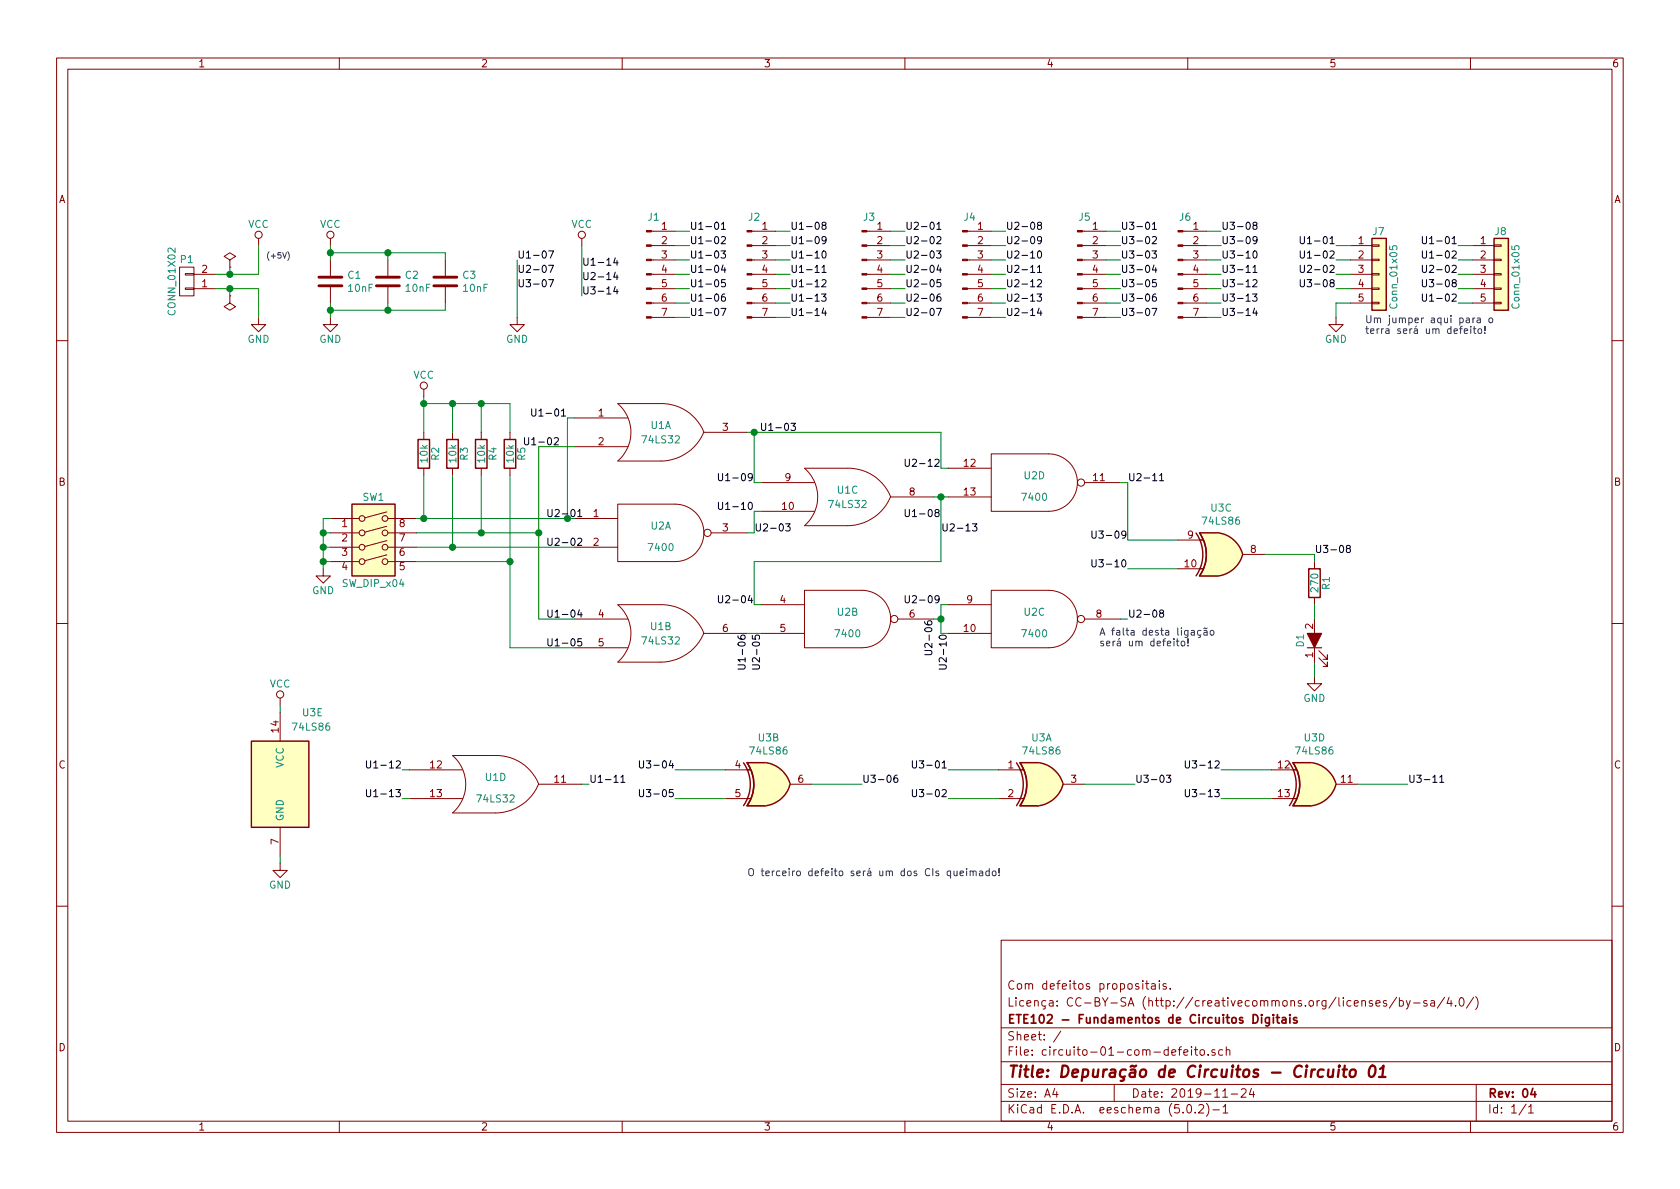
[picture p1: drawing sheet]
<svg xmlns="http://www.w3.org/2000/svg" width="297mm" height="210mm" viewBox="0 0 297 210" stroke-linecap="round" stroke-linejoin="round" font-family="sans-serif">
<g fill="none" stroke="#840000" stroke-width=".18">
<path d="M10 10.3h277v189.9h-277zM12 12.2h273v186.1h-273zM60 10.3v1.9M110 10.3v1.9M160 10.3v1.9M210 10.3v1.9M260 10.3v1.9M31.7 47.2h2.6v5.1h-2.6zM32.8 48.4h1.5v.2h-1.5zM32.8 50.9h1.5v.3h-1.5zM34.3 51h3.8M34.3 48.5h3.8"/>
<path d="M40.6 46l1.1-.7-1.1-.6-1 .6 1 .7v1.2M40.6 47.2h.1M40.6 52.3v1.3l1.1 .6-1.1 .7-1-.7 1-.6M40.6 52.3h.1M45.7 56.1v1.3h1.3l-1.3 1.3-1.3-1.3h1.3M45.7 42.2v1.2M58.4 56.1v1.3h1.3l-1.3 1.3-1.3-1.3h1.3M58.4 42.2v1.2M58.4 46v2.8M58.4 50.8v2.8M68.6 46v2.8M68.6 50.8v2.8"/>
<path d="M78.7 46v2.8M78.7 50.8v2.8M91.4 56.1v1.3h1.3l-1.3 1.3-1.2-1.3h1.2M102.9 42.2v1.2M115.2 51h4.2M115.2 48.5h4.2M115.2 56.1h4.2M115.2 53.6h4.2M115.2 46h4.2M115.2 43.4h4.2M115.2 40.9h4.2M132.9 51h4.3"/>
<path d="M132.9 48.5h4.3M132.9 56.1h4.3M132.9 53.6h4.3M132.9 46h4.3M132.9 43.4h4.3M132.9 40.9h4.3M153.3 51h4.2M153.3 48.5h4.2M153.3 56.1h4.2M153.3 53.6h4.2M153.3 46h4.2M153.3 43.4h4.2"/>
<path d="M153.3 40.9h4.2M171 51h4.3M171 48.5h4.3M171 56.1h4.3M171 53.6h4.3M171 46h4.3M171 43.4h4.3M171 40.9h4.3M191.4 51h4.2M191.4 48.5h4.2M191.4 56.1h4.2M191.4 53.6h4.2"/>
<path d="M191.4 46h4.2M191.4 43.4h4.2M191.4 40.9h4.2M209.1 51h4.3M209.1 48.5h4.3M209.1 56.1h4.3M209.1 53.6h4.3M209.1 46h4.3M209.1 43.4h4.3M209.1 40.9h4.3M236.2 56.1v1.3h1.3l-1.3 1.3-1.3-1.3h1.3M238.8 51h3.8"/>
<path d="M238.8 48.5h3.8M238.8 53.6h3.8M238.8 46h3.8M238.8 43.4h3.8M242.6 53.5h1.2v.2h-1.2zM242.6 50.9h1.2v.3h-1.2zM242.6 48.4h1.2v.2h-1.2zM242.6 45.8h1.2v.3h-1.2zM242.6 43.3h1.2v.3h-1.2zM260.3 51h3.9M260.3 48.5h3.9M260.3 53.6h3.9"/>
<path d="M260.3 46h3.9M260.3 43.4h3.9M264.2 53.5h1.2v.2h-1.2zM264.2 50.9h1.2v.3h-1.2zM264.2 48.4h1.2v.2h-1.2zM264.2 45.8h1.2v.3h-1.2zM264.2 43.3h1.2v.3h-1.2zM10 60.2h2M74.9 68.8v1.3M74.9 76.4v1.3M80 76.4v1.3M85.1 76.4v1.3"/>
<path d="M90.2 76.4v1.3M101.6 73.9h9.4M101.6 79h9.4M116.8 71.4h-7.6a6.7 6.7 0 0 1 0 10.1h7.6a8.3 8.3 0 0 0 7.6-5.1M116.9 71.4a8 8 0 0 1 7.6 5h7.6M285 60.2h2M58.4 91.7h5.1M58.4 96.8h5.1M58.4 94.2h5.1M58.4 99.3h5.1M68.4 98.1l-3.9 1.1M68.4 95.6l-3.9 1"/>
<path d="M68.4 93.1l-3.9 1M68.4 90.5l-3.9 1.1M68.6 91.7h5.1M68.6 96.8h5.1M68.6 94.2h5.1M68.6 99.3h5.1M74.9 82.8v1.3M80 82.8v1.3M85.1 82.8v1.3M90.2 82.8v1.3M101.6 91.7h7.6M101.6 96.8h7.6"/>
<path d="M109.2 89.1h10.2a5.1 5.1 0 0 1 5.1 5.1 5.1 5.1 0 0 1-5.1 5.1h-10.2zM125.7 94.2h6.4M134.6 85.3h9.4M134.6 90.4h9.4M142.2 82.8h7.7M142.3 82.8a6.7 6.7 0 0 1 0 10.1M149.9 82.8a8 8 0 0 1 7.6 5.1h7.6M157.5 87.9a8.3 8.3 0 0 1-7.6 5.1h-7.7M167.6 82.8h7.7M167.6 87.9h7.7M175.3 80.3h10.1a5.1 5.1 0 0 1 5.1 5 5.1 5.1 0 0 1-5.1 5.1h-10.1zM191.8 85.3h6.3"/>
<path d="M208.3 95.5h4.4M219.7 98h3.8M232.4 99.3v1.3M10 110.3h2M57.1 100.6v1.2h1.3l-1.3 1.3-1.2-1.3h1.2M101.6 109.5h9.4M101.6 114.5h9.4M109.2 106.9h7.6M109.2 107a6.7 6.7 0 0 1 0 10.1M116.9 106.9a8 8 0 0 1 7.6 5.1h7.6M124.4 112a8.3 8.3 0 0 1-7.6 5.1h-7.6M134.6 112h7.6"/>
<path d="M134.6 106.9h7.6M142.2 104.4h10.2a5.1 5.1 0 0 1 5.1 5.1 5.1 5.1 0 0 1-5.1 5h-10.2zM158.7 109.5h6.4M167.6 112h7.7M167.6 106.9h7.7M175.3 104.4h10.1a5.1 5.1 0 0 1 5.1 5.1 5.1 5.1 0 0 1-5.1 5h-10.1zM191.8 109.5h6.3M208.3 100.6h4.4M232.4 119.6v1.3h1.3l-1.3 1.3-1.3-1.3h1.3M232.4 105.7v1.2M232.4 109.5v7.6M233.2 116.3l1.5 1.6v-.8v.8h-.8"/>
<path d="M233.2 115.1l1.5 1.5v-.8v.8h-.8M285 110.3h2M49.5 123.4v1.3M49.5 126v5.1M72.4 136.1h9.4M80 133.6h7.6M80 133.6a6.7 6.7 0 0 1 0 10.1M87.7 133.6a8 8 0 0 1 7.5 5.1h7.7M95.2 138.7a8.3 8.3 0 0 1-7.6 5.1h-7.6M128.3 136.1h4.4M139.7 138.7h3.8M176.5 136.1h4.5"/>
<path d="M188 138.7h3.8M224.8 136.1h4.4M236.2 138.7h3.8M49.5 152.6v1.3h1.3l-1.3 1.3-1.2-1.3h1.2M49.5 146.3v5.1M72.4 141.2h9.4M128.3 141.2h4.4M176.5 141.2h4.5M224.8 141.2h4.4M10 160.2h2M177 166.3h108v32h-108zM202.1 173.4v.2"/>
<path d="M202.5 173.9h.6M202.8 173.4v1.3l.3 .2M203.6 174h.6l.1 .9M204.3 174.3l-.5 .1-.2 .2v.2l.2 .1 .5-.1M205 173.4v.2M205 173.9v1M206.2 174l-.4-.1-.2 .2 .1 .3 .5 .1v.3h-.6M206.9 174.8v.1M242.6 177l-.3-.1-.2 .2v.3l.5 .1v.3h-.5M243.3 177.4l.7-.1-.1-.3-.4-.1-.2 .2 .1 .7h.5M245.1 177l-.3-.1-.2 .2 .1 .3 .4 .1v.3h-.5M246.9 176.3l-1.3 2"/>
<path d="M247.4 177l.5-.1 .2 .3v.6l-.2 .1-.5-.1M247.4 176.4v1.5M248.6 176.9l.4 1M249.4 176.9l-.5 1.4-.3 .1M249.9 177.4h1.2M252.3 177l-.4-.1-.2 .2 .1 .3 .5 .1v.3h-.6M253 177h.6v.9M253.6 177.3l-.5 .1a.29 .29 0 0 0-.2 .2 .29 .29 0 0 0 .2 .3l.5-.1M255.4 176.3l-1.3 2M256.2 176.3l-.3 1.1h.9M256.6 176.9v1M257.4 177.8v.1"/>
<path d="M258.1 176.6l.2-.2a.8 .8 0 0 1 .6 .8 .8 .8 0 0 1-.6 .7l-.2-.1-.1-.4zM260.6 176.3l-1.3 2M260.9 176.2a1.71 1.71 0 0 1 0 2.3M285 160.2h2M60 198.3v1.9M110 198.3v1.9M160 198.3v1.9M177 194.8h108M177 191.8h108M177 187.8h108M177 181.8h108M186.5 192.5l-.4 1h1"/>
<path d="M186.8 193v1M187.6 182.3l-1.3 2M197 191.8v3M208.3 185.6h.6M208.9 185.1l-.4 .2v1.3M209.3 186.1l.7-.1v-.3l-.5-.1-.2 .2 .1 .7h.6M210 195.5l.3-.2a.94 .94 0 0 1 0 1.5 .82 .82 0 0 1-.3-1.3zM210 198.3v1.9M210.7 185.1v.2M210.7 185.6v1M211.2 185.6h.6M211.3 196.7v.1"/>
<path d="M211.4 185.1v1.3l.4 .2M212 195.5l.2-.2h.3l.3 .5-.9 1h.9M212.2 185.7l.3-.1 .4 .1v.8l-.2 .1-.5-.1zM213.3 195.1a1.71 1.71 0 0 1 0 2.3M213.6 186.5v.1M214.5 196.3h1.1M214.8 185.7l-.3-.1-.3 .2 .1 .2 .5 .2v.3h-.6M216.2 185.7l-.5-.1-.2 .3 .1 .6h.6M216.2 194h.8M216.3 195.8l.4-.5v1.5M216.3 196.8h.8M216.8 185.7l.2-.1 .4 .1v.9"/>
<path d="M216.8 185.1v1.5M217.7 193.5h1.1M219.5 192.7l.2-.2h.3l.3 .2v.3v.2l-.9 .8h.9M221.3 192.5l-.4 1h.9M221.6 193v1M260 198.3v1.9M261 191.8v6.5M269.8 195.2l-1.2 2M270.3 195.8l.4-.5v1.5M270.3 196.8h.8"/>
<circle cx="45.7" cy="41.5" r=".63"/>
<circle cx="58.4" cy="41.5" r=".63"/>
<circle cx="102.9" cy="41.5" r=".63"/>
<circle cx="74.9" cy="68.2" r=".63"/>
<circle cx="64" cy="99.3" r=".51"/>
<circle cx="64" cy="96.8" r=".51"/>
<circle cx="64" cy="91.7" r=".51"/>
<circle cx="64" cy="94.2" r=".51"/>
<circle cx="68.1" cy="91.7" r=".51"/>
<circle cx="68.1" cy="94.2" r=".51"/>
<circle cx="68.1" cy="96.8" r=".51"/>
<circle cx="68.1" cy="99.3" r=".51"/>
<circle cx="125.1" cy="94.2" r=".63"/>
<circle cx="191.1" cy="85.3" r=".63"/>
<circle cx="158.1" cy="109.5" r=".63"/>
<circle cx="191.1" cy="109.5" r=".63"/>
<circle cx="49.5" cy="122.8" r=".63"/>
</g>
<g fill="none" stroke="#840000" stroke-width=".3">
<path d="M223.1 179.4v.2M223.1 179.9v1M224.4 179.9v1.2l-.2 .3h-.4M225.1 179.4v.2M225.1 179.9v1M225.7 179.9h.5M225.9 179.4v1.3l.3 .2M228.1 179.4v.2M228.1 179.9v1M224.4 180l-.4-.1-.3 .3 .2 .6h.5M226.7 180h.6l.1 .9M227.4 180.3l-.6 .1a.29 .29 0 0 0-.2 .2 .29 .29 0 0 0 .2 .3l.6-.1"/>
<path d="M229.3 180a.37 .37 0 0 0-.6 .1l.1 .3 .5 .1 .1 .1-.3 .3-.4-.1M271 192.5l-.3 1h.9M271.4 193v1"/>
</g>
<path d="M234.9 189.1l-.1 1.2a.56 .56 0 0 0 .8 0M235.8 189.1l-.2 1.3M236.7 189.1l-.1 1.3M236.8 188.4v.2M237.4 189.1h.8M237.8 188.4l-.3 1.8 .1 .1 .4 .1M238.8 189.3a.51 .51 0 0 1 .5-.2 .51 .51 0 0 1 .4 .4l-.1 .6a.54 .54 0 0 1-.5 .4 .54 .54 0 0 1-.5-.4zM242.3 188.6a.45 .45 0 0 1 .5-.2 .45 .45 0 0 1 .4 .4 1.15 1.15 0 0 1-.8 1.6l-.2-.1a1.55 1.55 0 0 1 .1-1.7zM243.8 190.4h1.2M244 189l.6-.6-.2 2" fill="none" stroke="#840000" stroke-width=".41"/>
<g fill="none" stroke="#840000" stroke-width=".25">
<path d="M242.6 42.2h2.5v12.7h-2.5zM264.2 42.2h2.5v12.7h-2.5zM73.9 77.7h2v5.1h-2zM79 77.7h2v5.1h-2zM84.1 77.7h2v5.1h-2zM89.2 77.7h2v5.1h-2zM62.2 89.1h7.6v12.7h-7.6zM211.5 94.3a6.6 6.6 0 0 1 0 7.5M212.1 94.2h3.2h-3.2a6.6 6.6 0 0 1 0 7.6h3.2h-3.2M212.1 94.3a6.6 6.6 0 0 1 0 7.5M215.3 94.2a5.2 5.2 0 0 1 4.4 3.8M219.7 98.1a5.2 5.2 0 0 1-4.4 3.8"/>
<path d="M231.4 100.6h2v5.1h-2zM44.4 131.1h10.2v15.2h-10.2zM131.5 134.9a6.6 6.6 0 0 1 0 7.6M132.1 134.9h3.2M132.1 134.9a6.6 6.6 0 0 1 0 7.6M135.3 134.8a5.2 5.2 0 0 1 4.4 3.9M135.3 134.9h-3.2a6.6 6.6 0 0 1 0 7.6h3.2M139.7 138.7a5.2 5.2 0 0 1-4.4 3.8M179.7 134.9a6.6 6.6 0 0 1 0 7.6M180.3 134.9h3.2M180.4 134.9a6.6 6.6 0 0 1 0 7.6M183.5 134.8a5.2 5.2 0 0 1 4.5 3.9"/>
<path d="M183.5 134.9h-3.2a6.6 6.6 0 0 1 0 7.6h3.2M188 138.7a5.2 5.2 0 0 1-4.5 3.8M228 134.9a6.6 6.6 0 0 1 0 7.6M228.6 134.9h3.2M228.6 134.9a6.6 6.6 0 0 1 0 7.6M231.8 134.8a5.2 5.2 0 0 1 4.4 3.9M231.8 134.9h-3.2a6.6 6.6 0 0 1 0 7.6h3.2M236.2 138.7a5.2 5.2 0 0 1-4.4 3.8M132.1 142.5h3.2M180.3 142.5h3.2M228.6 142.5h3.2"/>
</g>
<g fill="#ffffc2" stroke="#ffffc2" stroke-width=".18">
<path d="M62.2 89.1h7.6v12.7h-7.6z"/>
<path d="M242.6 42.2h2.5v12.7h-2.5z"/>
<path d="M264.2 42.2h2.5v12.7h-2.5z"/>
<path d="M215.3 94.2a5.2 5.2 0 0 1 4.4 3.8l-5 1.4z"/>
<path d="M214.7 96.7l5 1.4a5.2 5.2 0 0 1-4.4 3.8z"/>
<path d="M212.1 101.8h3.2z"/>
<path d="M212.1 94.2h3.2z"/>
<path d="M212.1 94.2h3.2v7.6h-3.2a6.7 6.7 0 0 0 0-7.6z"/>
<path d="M135.3 134.8a5.2 5.2 0 0 1 4.4 3.9l-5 1.3z"/>
<path d="M134.7 137.4l5 1.3a5.2 5.2 0 0 1-4.4 3.8z"/>
<path d="M132.1 142.5h3.2z"/>
<path d="M132.1 134.9h3.2z"/>
<path d="M132.1 134.9h3.2v7.6h-3.2a6.7 6.7 0 0 0 0-7.6z"/>
<path d="M183.5 134.8a5.2 5.2 0 0 1 4.5 3.9l-5 1.3z"/>
<path d="M183 137.4l5 1.3a5.2 5.2 0 0 1-4.5 3.8z"/>
<path d="M180.3 142.5h3.2z"/>
<path d="M180.3 134.9h3.2z"/>
<path d="M180.3 134.9h3.2v7.6h-3.2a6.7 6.7 0 0 0 0-7.6z"/>
<path d="M231.8 134.8a5.2 5.2 0 0 1 4.4 3.9l-5 1.3z"/>
<path d="M231.2 137.4l5 1.3a5.2 5.2 0 0 1-4.4 3.8z"/>
<path d="M228.6 142.5h3.2z"/>
<path d="M228.6 134.9h3.2z"/>
<path d="M228.6 134.9h3.2v7.6h-3.2a6.7 6.7 0 0 0 0-7.6z"/>
<path d="M44.4 131.1h10.2v15.2h-10.2z"/>
</g>
<g fill="none" stroke="#008400" stroke-width=".18">
<path d="M38.1 51h7.6v5.1M40.6 47.2v1.3M40.6 51v1.3M45.7 43.4v5.1h-7.6M58.4 43.4v2.6M58.4 53.6v2.5M58.4 44.7h20.3v1.3M68.6 44.7v1.3M68.6 53.6v1.3M78.7 53.6v1.3h-20.3M91.4 46v10.1M102.9 43.4v8.9"/>
<path d="M119.4 48.5h2.5M119.4 51h2.5M119.4 40.9h2.5M119.4 43.4h2.5M119.4 46h2.5M119.4 53.6h2.5M119.4 56.1h2.5M137.2 48.5h2.5M137.2 51h2.5M137.2 40.9h2.5M137.2 43.4h2.5M137.2 46h2.5"/>
<path d="M137.2 53.6h2.5M137.2 56.1h2.5M157.5 48.5h2.5M157.5 51h2.5M157.5 40.9h2.5M157.5 43.4h2.5M157.5 46h2.5M157.5 53.6h2.5M157.5 56.1h2.5M175.3 48.5h2.5M175.3 51h2.5M175.3 40.9h2.5"/>
<path d="M175.3 43.4h2.5M175.3 46h2.5M175.3 53.6h2.5M175.3 56.1h2.5M195.6 48.5h2.5M195.6 51h2.5M195.6 40.9h2.5M195.6 43.4h2.5M195.6 46h2.5M195.6 53.6h2.5M195.6 56.1h2.5M213.4 48.5h2.5"/>
<path d="M213.4 51h2.5M213.4 40.9h2.5M213.4 43.4h2.5M213.4 46h2.5M213.4 53.6h2.5M213.4 56.1h2.5M236.2 48.5h2.6M236.2 51h2.6M236.2 43.4h2.6M236.2 46h2.6M238.8 53.6h-2.6v2.5M257.8 48.5h2.5"/>
<path d="M257.8 51h2.5M257.8 43.4h2.5M257.8 46h2.5M257.8 53.6h2.5M74.9 71.4h15.3v5M74.9 70.1v6.3M80 71.4v5M85.1 71.4v5M101.6 73.9h-1.3v17.8h-26.6M101.6 79h-6.4v30.5h6.4M132.1 76.4h34.3v6.4h1.2M133.3 76.4v8.9h1.3"/>
<path d="M57.1 99.3h1.3M57.1 94.2h1.3M57.1 96.8h1.3M58.4 91.7h-1.3v8.9M73.7 99.3h16.5M73.7 94.2h21.5M73.7 96.8h27.9M74.9 84.1v7.6M80 84.1v12.7M85.1 84.1v10.1M90.2 84.1v30.4h11.4M134.6 90.4h-1.3v3.8h-1.2"/>
<path d="M165.1 87.9h2.5M166.4 87.9v11.4h-33.1v7.6h1.3M198.1 85.3h1.3v10.2h8.9M223.5 98h8.9v1.3M132.1 112h2.5M165.1 109.5h1.3M167.6 106.9h-1.2v5.1M198.1 109.5h1.3M199.4 100.6h8.9M232.4 106.9v2.6M232.4 117.1v2.5M49.5 124.7v1.3"/>
<path d="M71.1 136.1h1.3M102.9 138.7h1.2M119.4 136.1h8.9M143.5 138.7h8.9M167.6 136.1h8.9M191.8 138.7h8.9M215.9 136.1h8.9M240 138.7h8.9M49.5 151.4v1.2M71.1 141.2h1.3M119.4 141.2h8.9M167.6 141.2h8.9"/>
<path d="M215.9 141.2h8.9"/>
</g>
<g fill="#008400" stroke="#008400" stroke-width=".25">
<circle cx="133.4" cy="76.4" r=".51"/>
<circle cx="166.4" cy="109.5" r=".51"/>
<circle cx="80" cy="71.4" r=".51"/>
<circle cx="74.9" cy="91.7" r=".51"/>
<circle cx="90.2" cy="99.3" r=".51"/>
<circle cx="100.3" cy="91.7" r=".51"/>
<circle cx="95.3" cy="94.2" r=".51"/>
<circle cx="85.1" cy="71.4" r=".51"/>
<circle cx="57.2" cy="94.2" r=".51"/>
<circle cx="57.2" cy="96.8" r=".51"/>
<circle cx="57.2" cy="99.3" r=".51"/>
<circle cx="74.9" cy="71.4" r=".51"/>
<circle cx="40.6" cy="48.5" r=".51"/>
<circle cx="40.6" cy="51" r=".51"/>
<circle cx="166.4" cy="87.9" r=".51"/>
<circle cx="58.4" cy="44.7" r=".51"/>
<circle cx="58.4" cy="54.9" r=".51"/>
<circle cx="68.6" cy="54.9" r=".51"/>
<circle cx="68.6" cy="44.7" r=".51"/>
<circle cx="85.1" cy="94.2" r=".51"/>
<circle cx="80" cy="96.8" r=".51"/>
</g>
<g fill="none" stroke="#0000c2" stroke-width=".18">
<path d="M50.9 44.5a1.16 1.16 0 0 1 0 1.5M258.9 58.5l.6-.1-.1-.2-.3-.1-.2 .2 .1 .6h.4M260 57.7v.1M260 58.1v.9M260.4 56.2v.9M260.5 58.1h.5M260.7 57.7v1.1l.3 .2M260.8 56.2l-.3 .1-.1 .2M261.2 56.3h.5v.8M261.4 58.2l.3-.1 .2 .2v.6l-.3 .1-.3-.3zM261.7 56.5l-.4 .1-.2 .2 .1 .2h.5M262.5 58.8v.2"/>
<path d="M262.5 57.7v.8M263.4 56.3l.3-.1 .2 .3-.1 .5-.3 .1-.3-.3zM207.6 113.4v.8M208.2 112.9v1.1l.3 .2M208.9 113.4h.3l.3 .2-.1 .6h-.3l-.2-.1zM210 114.1v.1M210 112.9v.8M210.6 111.5h.5l.1 .8M211.2 111.8h-.4l-.2 .2v.3h.6M212.1 112.4h.1v.3h-.3M212.3 111.5h-.3l-.3 .2 .2 .6h.4M212.9 111.5h.5v.8"/>
<path d="M213.4 111.8h-.4l-.2 .2 .1 .3h.5M213.4 111l-.6 .2M214.1 111.5h.3l.2 .2v.4l-.2 .2h-.3l-.1-.2zM168.7 154v.8l.3 .1 .2-.2M169.2 154v.9M169.7 154.4l.7-.1-.1-.2-.3-.1-.3 .2 .1 .6h.5M170.9 153.6v.1M170.9 154v.9M171.5 154.1l.2-.1 .3 .1 .1 .8M171.5 154v.9M172.1 154.2l.1-.2 .3 .1 .1 .8M173.2 154.1h.5l.1 .8"/>
<path d="M173.8 154.3l-.5 .1-.1 .2v.2h.6M174.9 154.1l-.4-.1-.2 .2 .1 .6h.5M174.9 153.6v1.3M175.6 154.1l.3-.1 .1 .1v.7l-.3 .1-.3-.3zM176.7 154.7v.2M176.7 153.6v.8"/>
</g>
<path d="M231.1 114.5h2.6" fill="none" stroke="#840000" stroke-width=".2"/>
<path d="M231.1 112h2.6l-1.3 2.5z" fill="#840000" stroke="#840000" stroke-width=".2"/>
<g fill="#840000" stroke="#840000" stroke-width=".18">
<path d="M114.3 56h.9v.3h-.9z"/>
<path d="M114.3 53.5h.9v.2h-.9z"/>
<path d="M114.3 50.9h.9v.3h-.9z"/>
<path d="M114.3 48.4h.9v.2h-.9z"/>
<path d="M114.3 45.8h.9v.3h-.9z"/>
<path d="M114.3 43.3h.9v.3h-.9z"/>
<path d="M114.3 40.8h.9v.2h-.9z"/>
<path d="M132.1 56h.8v.3h-.8z"/>
<path d="M132.1 53.5h.8v.2h-.8z"/>
<path d="M132.1 50.9h.8v.3h-.8z"/>
<path d="M132.1 48.4h.8v.2h-.8z"/>
<path d="M132.1 45.8h.8v.3h-.8z"/>
<path d="M132.1 43.3h.8v.3h-.8z"/>
<path d="M132.1 40.8h.8v.2h-.8z"/>
<path d="M152.4 56h.9v.3h-.9z"/>
<path d="M152.4 53.5h.9v.2h-.9z"/>
<path d="M152.4 50.9h.9v.3h-.9z"/>
<path d="M152.4 48.4h.9v.2h-.9z"/>
<path d="M152.4 45.8h.9v.3h-.9z"/>
<path d="M152.4 43.3h.9v.3h-.9z"/>
<path d="M152.4 40.8h.9v.2h-.9z"/>
<path d="M170.2 56h.8v.3h-.8z"/>
<path d="M170.2 53.5h.8v.2h-.8z"/>
<path d="M170.2 50.9h.8v.3h-.8z"/>
<path d="M170.2 48.4h.8v.2h-.8z"/>
<path d="M170.2 45.8h.8v.3h-.8z"/>
<path d="M170.2 43.3h.8v.3h-.8z"/>
<path d="M170.2 40.8h.8v.2h-.8z"/>
<path d="M190.5 56h.9v.3h-.9z"/>
<path d="M190.5 53.5h.9v.2h-.9z"/>
<path d="M190.5 50.9h.9v.3h-.9z"/>
<path d="M190.5 48.4h.9v.2h-.9z"/>
<path d="M190.5 45.8h.9v.3h-.9z"/>
<path d="M190.5 43.3h.9v.3h-.9z"/>
<path d="M190.5 40.8h.9v.2h-.9z"/>
<path d="M208.3 56h.8v.3h-.8z"/>
<path d="M208.3 53.5h.8v.2h-.8z"/>
<path d="M208.3 50.9h.8v.3h-.8z"/>
<path d="M208.3 48.4h.8v.2h-.8z"/>
<path d="M208.3 45.8h.8v.3h-.8z"/>
<path d="M208.3 43.3h.8v.3h-.8z"/>
<path d="M208.3 40.8h.8v.2h-.8z"/>
</g>
<g fill="none" stroke="#000" stroke-width=".18">
<path d="M126.5 39.4l.1-.1a.67 .67 0 0 1 .5 .6 .67 .67 0 0 1-.5 .7l-.2-.3-.1-.2zM127.6 39.6l.3-.3v1.3M145.6 39.8l-.2-.1v-.3l.4-.1 .2 .1v.3l-.6 .2-.1 .2v.2l.3 .3h.2l.2-.3v-.4l-.2-.1M164.6 39.4l.1-.1a.67 .67 0 0 1 .5 .6 .67 .67 0 0 1-.5 .7l-.2-.3-.1-.2zM165.7 39.6l.3-.3v1.3M183.7 39.8l-.2-.1v-.3l.4-.1 .2 .1v.3l-.6 .2-.1 .2v.2l.3 .3h.2l.2-.3v-.4l-.2-.1M202.7 39.4l.1-.1a.67 .67 0 0 1 .5 .6 .67 .67 0 0 1-.5 .7l-.2-.3-.1-.2zM203.8 39.6l.3-.3v1.3M221.8 39.8l-.2-.1v-.3l.4-.1 .2 .1v.3l-.6 .2-.1 .2v.2l.3 .3h.2l.2-.3v-.4l-.2-.1M97 44.4h.9l-.6 1.2M97 46.9h.9l-.6 1.3M97 49.4h.9l-.6 1.3"/>
<path d="M108.8 45.6l-.3 .9h.8M108.8 48.1l-.3 .9h.8M108.8 50.7l-.3 .9h.8M109.1 46.1v.8M109.1 48.6v.8M109.1 51.1v.9M127.5 44.4h.8l-.5 .5 .4 .1v.5l-.2 .1-.5-.1M127.5 54.5h.8l-.5 1.3M127.6 42l.4-.2 .3 .4-.1 .2-.7 .7h.8M127.6 40.6h.7M127.8 46.9l-.2 .8h.7M128.1 52l-.3 .1a.87 .87 0 0 0 0 1.2l.4-.2v-.5l-.4-.1-.2 .2"/>
<path d="M128.1 47.3v.9M128.2 49.4h-.6v.7l.1-.2 .5 .2v.5l-.2 .1-.4-.1M144.1 48.2h.8M145.3 52h.7l-.4 .5 .4 .1v.5l-.2 .2-.5-.2M145.3 47.3l.4-.4v1.3M145.3 49.6l.5-.2 .2 .4v.2l-.7 .7h.7M145.3 48.2h.7M145.4 44.5l.2-.1a.67 .67 0 0 1 .5 .6 .67 .67 0 0 1-.5 .6l-.2-.1-.1-.3zM145.6 54.5l-.3 .9h.8M145.9 55v.8M146 42.4l-.2 .2h-.4l-.1-.2 .1-.4 .2-.2h.2l.2 .3a.97 .97 0 0 1-.2 .9l-.4 .1M165.6 44.4h.8l-.5 .5 .4 .1v.5l-.2 .1-.5-.1"/>
<path d="M165.6 54.5h.8l-.5 1.3M165.7 42l.4-.2 .3 .4-.1 .2-.7 .7h.8M165.7 40.6h.7M165.9 46.9l-.2 .8h.7M166.2 52l-.3 .1a.87 .87 0 0 0 0 1.2l.4-.2v-.5l-.4-.1-.2 .2M166.2 47.3v.9M166.3 49.4h-.6v.7l.1-.2 .5 .2v.5l-.2 .1-.4-.1M182.2 48.2h.8M183.4 52h.7l-.4 .5 .4 .1v.5l-.2 .2-.5-.2M183.4 47.3l.4-.4v1.3M183.4 49.6l.5-.2 .2 .4v.2l-.7 .7h.7M183.4 48.2h.7"/>
<path d="M183.5 44.5l.2-.1a.67 .67 0 0 1 .5 .6 .67 .67 0 0 1-.5 .6l-.2-.1-.1-.3zM183.7 54.5l-.3 .9h.8M184 55v.8M184.1 42.4l-.2 .2h-.4l-.1-.2 .1-.4 .2-.2h.2l.2 .3a.97 .97 0 0 1-.2 .9l-.4 .1M203.7 44.4h.8l-.5 .5 .4 .1v.5l-.2 .1-.5-.1M203.7 54.5h.8l-.5 1.3M203.8 42l.4-.2 .3 .4-.1 .2-.7 .7h.8M203.8 40.6h.7M204 46.9l-.2 .8h.7M204.3 52l-.3 .1a.87 .87 0 0 0 0 1.2l.4-.2v-.5l-.4-.1-.2 .2M204.3 47.3v.9M204.4 49.4h-.6v.7l.1-.2 .5 .2v.5l-.2 .1-.4-.1"/>
<path d="M220.3 48.2h.8M221.5 52h.7l-.4 .5 .4 .1v.5l-.2 .2-.5-.2M221.5 47.3l.4-.4v1.3M221.5 49.6l.5-.2 .2 .4v.2l-.7 .7h.7M221.5 48.2h.7M221.6 44.5l.2-.1a.67 .67 0 0 1 .5 .6 .67 .67 0 0 1-.5 .6l-.2-.1-.1-.3zM221.8 54.5l-.3 .9h.8M222.1 55v.8M222.2 42.4l-.2 .2h-.4l-.1-.2 .1-.4 .2-.2h.2l.2 .3a.97 .97 0 0 1-.2 .9l-.4 .1M229.9 41.8v1.1l.2 .2 .4-.1 .1-.1v-1.1M229.9 46.9v1l.2 .3 .4-.1 .1-.2v-1M229.9 49.4v1.1l.2 .2h.4l.1-.2v-1.1"/>
<path d="M229.9 44.4v1l.2 .2h.4l.1-.2v-1M251.5 41.8v1.1l.2 .2 .4-.1 .1-.1v-1.1M251.5 46.9v1l.2 .3 .4-.1 .1-.2v-1M251.5 49.4v1.1l.2 .2h.4l.1-.2v-1.1M251.5 44.4v1l.2 .2h.4l.1-.2v-1M251.5 52v1l.2 .3 .4-.1 .1-.2v-1M92.7 77.4v1l.3 .3 .3-.1 .2-.2v-1M94 72.3v1l.3 .3 .3-.1 .1-.2v-1M134.6 74.8v1.1l.3 .2h.4l.1-.2v-1.1M101.1 90.2l.1-.1a.67 .67 0 0 1 .5 .6 .67 .67 0 0 1-.5 .7l-.2-.3-.1-.2zM102.2 90.4l.3-.3v1.3M102.2 95.3l.4-.1 .3 .3-.1 .2-.7 .7h.8"/>
<path d="M102.2 91.4h.7M127 83.7v1.1l.3 .2h.3l.2-.2v-1.1M127 88.8v1.1l.3 .2 .3-.1 .2-.1v-1.1M138.9 92.6h.8l-.4 .5 .3 .1v.6l-.1 .1-.6-.1M160 81.2v1l.3 .3 .4-.1 .1-.2v-1M160 90.1v1l.3 .3 .4-.1 .1-.2v-1M171.9 92.6h.8l-.4 .5 .4 .1v.6l-.2 .1-.6-.1M193.1 99v1l.2 .2h.4l.1-.2v-1M193.1 93.9v1l.2 .3 .4-.1 .1-.2v-1M203.8 85h.7M205 84.1l.4-.4v1.3M205 85h.7"/>
<path d="M238.3 97l-.2-.1v-.3l.4-.2 .2 .2v.3l-.5 .1-.2 .2v.3l.3 .2h.2l.3-.2-.1-.4-.2-.1M102.4 107.8l-.2 .9h.7M102.7 108.3v.8M102.8 112.9h-.6v.7l.1-.2 .5 .2v.5l-.2 .1-.4-.1M127 105.3v1.1l.3 .2 .3-.1 .2-.1v-1.1M130.5 117.6h1l.2 .2v.4l-.2 .1h-1M133 117.6h1.1l.2 .2-.1 .4-.1 .1h-1.1M160 105.3v1.1l.3 .2 .4-.1 .1-.1v-1.1M163.5 115h1l.3 .3-.1 .3-.2 .2h-1M166 117.6h1.1l.2 .2v.4l-.2 .1h-1.1M205.3 108.4l-.2-.1v-.3l.4-.1 .2 .1v.3l-.6 .2-.1 .2v.2l.3 .2h.2l.2-.2v-.4l-.2-.1M64.8 134.5v1.1l.2 .2h.4l.1-.2v-1.1"/>
<path d="M64.8 139.6v1.1l.2 .2 .4-.1 .1-.1v-1.1M108.6 138.3h.7M109.8 137.4l.3-.3v1.2M109.8 138.3h.7M113.1 134.5v1.1l.2 .2h.4l.1-.2v-1.1M113.1 139.6v1.1l.2 .2 .4-.1 .1-.1v-1.1M158.6 137.1l-.3 .1a.87 .87 0 0 0 0 1.1l.4-.1v-.5l-.4-.1-.3 .2M161.3 134.5v1.1l.3 .2h.3l.2-.2v-1.1M161.3 139.6v1.1l.3 .2 .3-.1 .2-.1v-1.1M206.2 137.1h.8l-.4 .5 .4 .1v.5l-.2 .1-.6-.1M209.6 134.5v1.1l.2 .2h.4l.1-.2v-1.1M209.6 139.6v1.1l.2 .2 .4-.1 .1-.1v-1.1"/>
<path d="M253.3 138.3h.8M254.6 137.4l.3-.3v1.2M254.6 138.3h.7"/>
</g>
<path d="M56.4 50.5h4.1M56.4 49h4.1M66.5 50.5h4.1M66.5 49h4.1M76.7 50.5h4.1M76.7 49h4.1" fill="none" stroke="#840000" stroke-width=".51"/>
<path d="M245.7 43.5v.6l.6 .1-.1-.2 .1-.4 .6-.1 .1 .2-.1 .5M267.3 43.5v.6l.6 .1-.1-.2 .1-.4 .6-.1 .1 .2-.1 .5" fill="none" stroke="#008484" stroke-width=".18"/>
<text font-size="2.8" fill="#840000" x="178" y="190.5">Title: Depuração de Circuitos - Circuito 01</text>
<g font-size="2.1" fill="#840000">
<text x="178" y="178">Licença: CC-BY-SA (http://creativecommons.org/licenses/by-sa/4.0/)</text>
<text x="178" y="175">Com defeitos propositais.</text>
<text x="178" y="184">Sheet: /</text>
<text x="178" y="181">ETE102 - Fundamentos de Circuitos Digitais</text>
<text x="178" y="186.7">File: circuito-01-com-defeito.sch</text>
<text x="178" y="196.9">KiCad E.D.A. eeschema (5.0.2)-1</text>
<text x="178" y="194.1">Size: A4</text>
<text x="200" y="194.1">Date: 2019-11-24</text>
<text x="263" y="194.1">Rev: 04</text>
<text x="263" y="196.9">Id: 1/1</text>
</g>
<g font-size="1.8" fill="#840000">
<text x="35" y="11.9">1</text>
<text x="85" y="11.9">2</text>
<text x="135" y="11.9">3</text>
<text x="185" y="11.9">4</text>
<text x="235" y="11.9">5</text>
<text x="285" y="11.9">6</text>
<text x="10.4" y="35.9">A</text>
<text x="285.4" y="35.9">A</text>
<text x="117" y="40.6">1</text>
<text x="134.8" y="40.6">1</text>
<text x="155.1" y="40.6">1</text>
<text x="172.9" y="40.6">1</text>
<text x="193.2" y="40.6">1</text>
<text x="211" y="40.6">1</text>
<text x="117" y="43.2">2</text>
<text x="117" y="45.7">3</text>
<text x="134.8" y="43.2">2</text>
<text x="134.8" y="45.7">3</text>
<text x="155.1" y="43.2">2</text>
<text x="155.1" y="45.7">3</text>
<text x="172.9" y="43.2">2</text>
<text x="172.9" y="45.7">3</text>
<text x="193.2" y="43.2">2</text>
<text x="193.2" y="45.7">3</text>
<text x="211" y="43.2">2</text>
<text x="211" y="45.7">3</text>
<text x="240.2" y="43.2">1</text>
<text x="240.2" y="45.7">2</text>
<text x="261.8" y="43.2">1</text>
<text x="261.8" y="45.7">2</text>
<text x="35.7" y="50.8">1</text>
<text x="35.7" y="48.3">2</text>
<text x="117" y="48.3">4</text>
<text x="117" y="50.8">5</text>
<text x="117" y="53.3">6</text>
<text x="134.8" y="48.3">4</text>
<text x="134.8" y="50.8">5</text>
<text x="134.8" y="53.3">6</text>
<text x="155.1" y="48.3">4</text>
<text x="155.1" y="50.8">5</text>
<text x="155.1" y="53.3">6</text>
<text x="172.9" y="48.3">4</text>
<text x="172.9" y="50.8">5</text>
<text x="172.9" y="53.3">6</text>
<text x="193.2" y="48.3">4</text>
<text x="193.2" y="50.8">5</text>
<text x="193.2" y="53.3">6</text>
<text x="211" y="48.3">4</text>
<text x="211" y="50.8">5</text>
<text x="211" y="53.3">6</text>
<text x="240.2" y="48.3">3</text>
<text x="240.2" y="50.8">4</text>
<text x="240.2" y="53.3">5</text>
<text x="261.8" y="48.3">3</text>
<text x="261.8" y="50.8">4</text>
<text x="261.8" y="53.3">5</text>
<text x="117" y="55.9">7</text>
<text x="134.8" y="55.9">7</text>
<text x="155.1" y="55.9">7</text>
<text x="172.9" y="55.9">7</text>
<text x="193.2" y="55.9">7</text>
<text x="211" y="55.9">7</text>
<text x="105.8" y="73.7">1</text>
<text x="127.8" y="76.2">3</text>
<text x="105.8" y="78.7">2</text>
<text x="170.5" y="82.5">12</text>
<text x="10.4" y="85.9">B</text>
<text x="138.8" y="85.1">9</text>
<text x="160.8" y="87.6">8</text>
<text x="170.5" y="87.6">13</text>
<text x="193.3" y="85.1">11</text>
<text x="285.4" y="85.9">B</text>
<text x="60.5" y="93.2">1</text>
<text x="60.5" y="95.8">2</text>
<text x="70.6" y="95.8">7</text>
<text x="70.6" y="93.2">8</text>
<text x="104.9" y="91.4">1</text>
<text x="127.8" y="94">3</text>
<text x="138.4" y="90.2">10</text>
<text x="210" y="95.2">9</text>
<text x="60.5" y="98.3">3</text>
<text x="60.5" y="100.8">4</text>
<text x="70.6" y="100.8">5</text>
<text x="70.6" y="98.3">6</text>
<text x="104.9" y="96.5">2</text>
<text x="209.5" y="100.3">10</text>
<text x="221.1" y="97.8">8</text>
<text x="137.9" y="106.7">4</text>
<text x="171" y="106.7">9</text>
<text x="105.8" y="109.2">4</text>
<text x="127.8" y="111.8">6</text>
<text x="137.9" y="111.8">5</text>
<text x="160.8" y="109.2">6</text>
<text x="170.5" y="111.8">10</text>
<text x="193.8" y="109.2">8</text>
<text x="232.2" y="111.2" transform="rotate(-90 232.2 111.2)">2</text>
<text x="105.8" y="114.3">5</text>
<text x="232.2" y="116.3" transform="rotate(-90 232.2 116.3)">1</text>
<text x="49.3" y="129.5" transform="rotate(-90 49.3 129.5)">14</text>
<text x="10.4" y="135.9">C</text>
<text x="76.1" y="135.9">12</text>
<text x="130" y="135.9">4</text>
<text x="178.3" y="135.9">1</text>
<text x="226" y="135.9">12</text>
<text x="285.4" y="135.9">C</text>
<text x="76.1" y="141">13</text>
<text x="98.1" y="138.4">11</text>
<text x="130" y="141">5</text>
<text x="141.1" y="138.4">6</text>
<text x="178.3" y="141">2</text>
<text x="189.4" y="138.4">3</text>
<text x="226" y="141">13</text>
<text x="237.2" y="138.4">11</text>
<text x="49.3" y="149.3" transform="rotate(-90 49.3 149.3)">7</text>
<text x="10.4" y="185.9">D</text>
<text x="285.4" y="185.9">D</text>
<text x="35" y="199.9">1</text>
<text x="85" y="199.9">2</text>
<text x="135" y="199.9">3</text>
<text x="185" y="199.9">4</text>
<text x="235" y="199.9">5</text>
<text x="285" y="199.9">6</text>
</g>
<g font-size="1.8" fill="#008484">
<text x="43.9" y="40.3">VCC</text>
<text x="56.6" y="40.3">VCC</text>
<text x="101" y="40.3">VCC</text>
<text x="114.6" y="39">J1</text>
<text x="132.4" y="39">J2</text>
<text x="152.7" y="39">J3</text>
<text x="170.5" y="39">J4</text>
<text x="190.8" y="39">J5</text>
<text x="208.6" y="39">J6</text>
<text x="242.8" y="41.6">J7</text>
<text x="264.4" y="41.6">J8</text>
<text x="32" y="46.5">P1</text>
<text x="61.5" y="49.3">C1</text>
<text x="61.7" y="51.6">10nF</text>
<text x="71.7" y="49.3">C2</text>
<text x="71.8" y="51.6">10nF</text>
<text x="81.9" y="49.3">C3</text>
<text x="82" y="51.6">10nF</text>
<text x="31" y="55.4" transform="rotate(-90 31 55.4)">CONN_01X02</text>
<text x="247.1" y="54.2" transform="rotate(-90 247.1 54.2)">Conn_01x05</text>
<text x="268.7" y="54.2" transform="rotate(-90 268.7 54.2)">Conn_01x05</text>
<text x="43.8" y="60.6">GND</text>
<text x="56.5" y="60.6">GND</text>
<text x="89.5" y="60.6">GND</text>
<text x="234.3" y="60.6">GND</text>
<text x="73.1" y="67">VCC</text>
<text x="115.1" y="75.9">U1A</text>
<text x="75.6" y="81.7" transform="rotate(-90 75.6 81.7)">10k</text>
<text x="77.6" y="81.4" transform="rotate(-90 77.6 81.4)">R2</text>
<text x="80.7" y="81.7" transform="rotate(-90 80.7 81.7)">10k</text>
<text x="82.7" y="81.4" transform="rotate(-90 82.7 81.4)">R3</text>
<text x="85.8" y="81.7" transform="rotate(-90 85.8 81.7)">10k</text>
<text x="87.8" y="81.4" transform="rotate(-90 87.8 81.4)">R4</text>
<text x="90.9" y="81.7" transform="rotate(-90 90.9 81.7)">10k</text>
<text x="92.9" y="81.4" transform="rotate(-90 92.9 81.4)">R5</text>
<text x="113.7" y="78.4">74LS32</text>
<text x="64.1" y="88.6">SW1</text>
<text x="146.8" y="89.8">74LS32</text>
<text x="148.1" y="87.3">U1C</text>
<text x="180.9" y="88.6">7400</text>
<text x="181.1" y="84.8">U2D</text>
<text x="115.1" y="93.6">U2A</text>
<text x="212.8" y="92.8">74LS86</text>
<text x="214.1" y="90.5">U3C</text>
<text x="114.9" y="97.5">7400</text>
<text x="55.2" y="105.1">GND</text>
<text x="60.7" y="103.8">SW_DIP_x04</text>
<text x="233.1" y="104.6" transform="rotate(-90 233.1 104.6)">270</text>
<text x="235.1" y="104.2" transform="rotate(-90 235.1 104.2)">R1</text>
<text x="113.7" y="114">74LS32</text>
<text x="115.1" y="111.4">U1B</text>
<text x="147.9" y="112.7">7400</text>
<text x="148.1" y="108.9">U2B</text>
<text x="180.9" y="112.7">7400</text>
<text x="181.1" y="108.9">U2C</text>
<text x="230.6" y="114.4" transform="rotate(-90 230.6 114.4)">D1</text>
<text x="47.7" y="121.6">VCC</text>
<text x="230.5" y="124.1">GND</text>
<text x="51.9" y="129.2">74LS86</text>
<text x="53.5" y="126.7">U3E</text>
<text x="134.1" y="131.1">U3B</text>
<text x="182.4" y="131.1">U3A</text>
<text x="230.7" y="131.1">U3D</text>
<text x="50.2" y="135.8" transform="rotate(-90 50.2 135.8)">VCC</text>
<text x="132.8" y="133.4">74LS86</text>
<text x="181.1" y="133.4">74LS86</text>
<text x="229.3" y="133.4">74LS86</text>
<text x="84.5" y="141.9">74LS32</text>
<text x="85.9" y="138.1">U1D</text>
<text x="50.2" y="145.3" transform="rotate(-90 50.2 145.3)">GND</text>
<text x="47.6" y="157.1">GND</text>
</g>
<g font-size="1.8">
<text x="121.9" y="40.6">U1-01</text>
<text x="139.7" y="40.6">U1-08</text>
<text x="160" y="40.6">U2-01</text>
<text x="177.8" y="40.6">U2-08</text>
<text x="198.1" y="40.6">U3-01</text>
<text x="215.9" y="40.6">U3-08</text>
<text x="91.4" y="45.7">U1-07</text>
<text x="102.9" y="47">U1-14</text>
<text x="121.9" y="43.2">U1-02</text>
<text x="121.9" y="45.7">U1-03</text>
<text x="139.7" y="43.2">U1-09</text>
<text x="139.7" y="45.7">U1-10</text>
<text x="160" y="43.2">U2-02</text>
<text x="160" y="45.7">U2-03</text>
<text x="177.8" y="43.2">U2-09</text>
<text x="177.8" y="45.7">U2-10</text>
<text x="198.1" y="43.2">U3-02</text>
<text x="198.1" y="45.7">U3-03</text>
<text x="215.9" y="43.2">U3-09</text>
<text x="215.9" y="45.7">U3-10</text>
<text x="231.4" y="43.2">U1-01</text>
<text x="231.4" y="45.7">U1-02</text>
<text x="253" y="43.2">U1-01</text>
<text x="253" y="45.7">U1-02</text>
<text x="91.4" y="48.3">U2-07</text>
<text x="91.4" y="50.8">U3-07</text>
<text x="102.9" y="49.5">U2-14</text>
<text x="102.9" y="52.1">U3-14</text>
<text x="121.9" y="48.3">U1-04</text>
<text x="121.9" y="50.8">U1-05</text>
<text x="121.9" y="53.3">U1-06</text>
<text x="139.7" y="48.3">U1-11</text>
<text x="139.7" y="50.8">U1-12</text>
<text x="139.7" y="53.3">U1-13</text>
<text x="160" y="48.3">U2-04</text>
<text x="160" y="50.8">U2-05</text>
<text x="160" y="53.3">U2-06</text>
<text x="177.8" y="48.3">U2-11</text>
<text x="177.8" y="50.8">U2-12</text>
<text x="177.8" y="53.3">U2-13</text>
<text x="198.1" y="48.3">U3-04</text>
<text x="198.1" y="50.8">U3-05</text>
<text x="198.1" y="53.3">U3-06</text>
<text x="215.9" y="48.3">U3-11</text>
<text x="215.9" y="50.8">U3-12</text>
<text x="215.9" y="53.3">U3-13</text>
<text x="231.4" y="48.3">U2-02</text>
<text x="231.4" y="50.8">U3-08</text>
<text x="253" y="48.3">U2-02</text>
<text x="253" y="50.8">U3-08</text>
<text x="253" y="53.3">U1-02</text>
<text x="121.9" y="55.9">U1-07</text>
<text x="139.7" y="55.9">U1-14</text>
<text x="160" y="55.9">U2-07</text>
<text x="177.8" y="55.9">U2-14</text>
<text x="198.1" y="55.9">U3-07</text>
<text x="215.9" y="55.9">U3-14</text>
<text x="95.5" y="73.7">U1-01</text>
<text x="136.1" y="76.2">U1-03</text>
<text x="94.2" y="78.7">U1-02</text>
<text x="161.5" y="82.5">U2-12</text>
<text x="128.5" y="85.1">U1-09</text>
<text x="199.4" y="85.1">U2-11</text>
<text x="96.5" y="91.4">U2-01</text>
<text x="128.5" y="90.2">U1-10</text>
<text x="133.3" y="94">U2-03</text>
<text x="161.5" y="91.4">U1-08</text>
<text x="166.4" y="94">U2-13</text>
<text x="194.6" y="95.2">U3-09</text>
<text x="96.5" y="96.5">U2-02</text>
<text x="194.6" y="100.3">U3-10</text>
<text x="232.4" y="97.8">U3-08</text>
<text x="128.5" y="106.7">U2-04</text>
<text x="161.5" y="106.7">U2-09</text>
<text x="96.5" y="109.2">U1-04</text>
<text x="199.4" y="109.2">U2-08</text>
<text x="96.5" y="114.3">U1-05</text>
<text x="131.8" y="116.8" transform="rotate(-90 131.8 116.8)">U1-06</text>
<text x="134.4" y="116.8" transform="rotate(-90 134.4 116.8)">U2-05</text>
<text x="164.8" y="114.3" transform="rotate(-90 164.8 114.3)">U2-06</text>
<text x="167.4" y="116.8" transform="rotate(-90 167.4 116.8)">U2-10</text>
<text x="66.3" y="135.9">U1-12</text>
<text x="114.6" y="135.9">U3-04</text>
<text x="162.8" y="135.9">U3-01</text>
<text x="211.1" y="135.9">U3-12</text>
<text x="66.3" y="141">U1-13</text>
<text x="104.1" y="138.4">U1-11</text>
<text x="114.6" y="141">U3-05</text>
<text x="152.4" y="138.4">U3-06</text>
<text x="162.8" y="141">U3-02</text>
<text x="200.7" y="138.4">U3-03</text>
<text x="211.1" y="141">U3-13</text>
<text x="248.9" y="138.4">U3-11</text>
</g>
<g font-size="1.8" fill="#0000c2">
<text x="241.3" y="57.1">Um jumper aqui para o</text>
<text x="241.3" y="59">terra será um defeito!</text>
<text x="194.3" y="112.4">A falta desta ligação</text>
<text x="194.3" y="114.3">será um defeito!</text>
<text x="132.1" y="154.9">O terceiro defeito será um dos CIs queimado!</text>
</g>
<text font-size="1.4" fill="#0000c2" x="47" y="45.7">(+5V)</text>
</svg>
